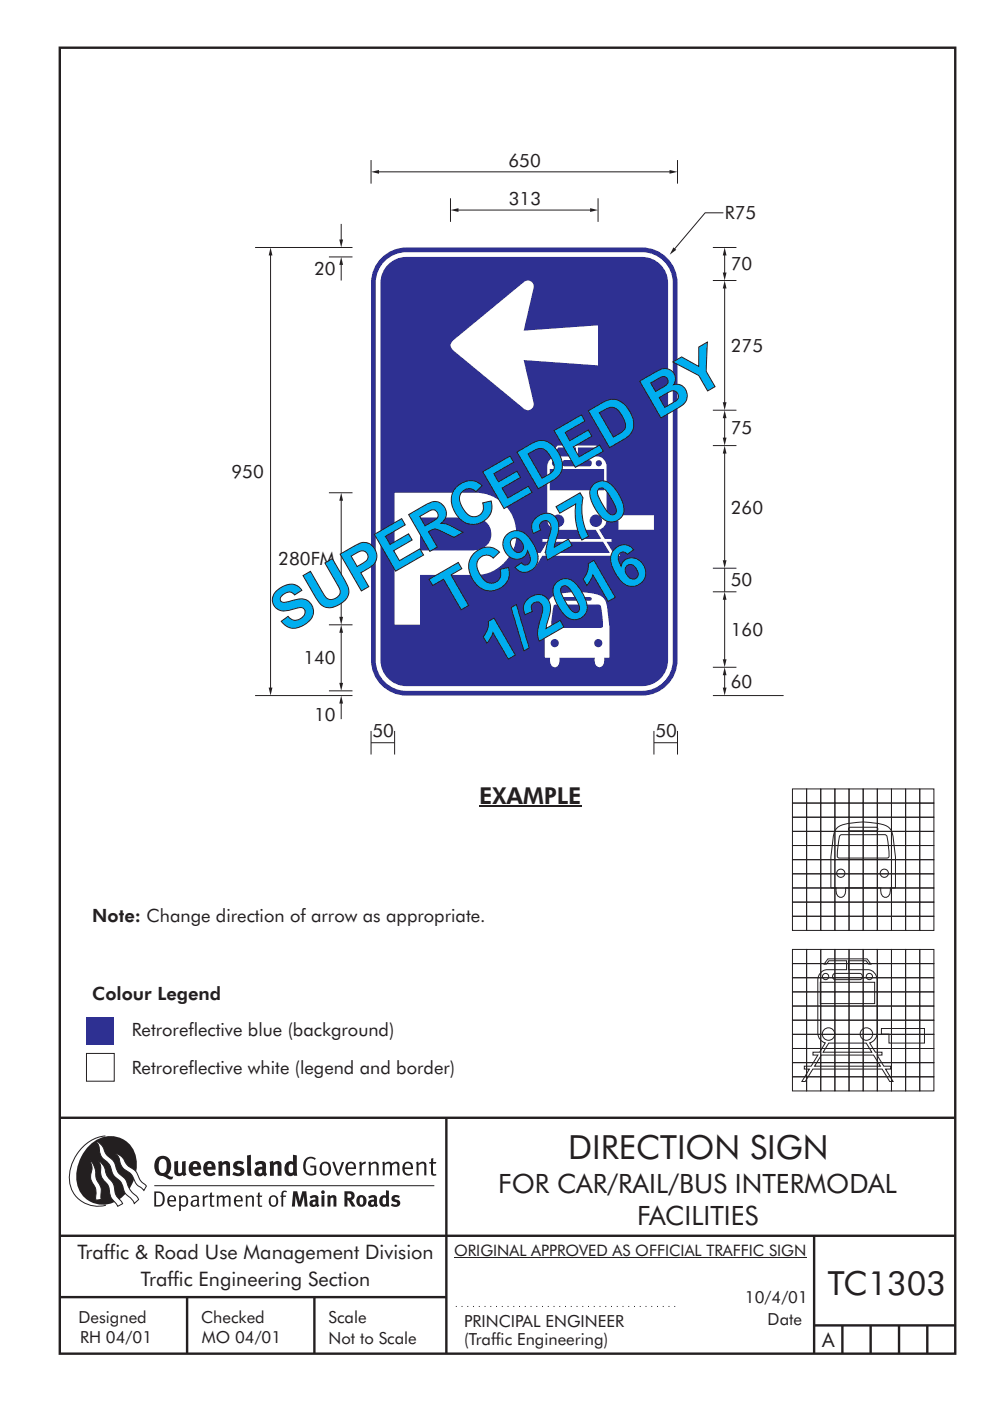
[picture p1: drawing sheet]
<svg xmlns="http://www.w3.org/2000/svg" width="210mm" height="297mm" viewBox="0 0 210 297" stroke-linecap="round" stroke-linejoin="round" font-family="sans-serif">
<path d="M18.3 215.6h5.9v5.9h-5.9z" fill="#2e3092"/>
<path d="M18.3 223.3h5.9v5.9h-5.9z" fill-rule="evenodd" fill="#fff" stroke="#231f20" stroke-width=".21"/>
<g fill="none" stroke="#231f20" stroke-width=".51">
<path d="M12.7 10.1h189.9v276.9h-189.9zM12.7 237h189.9M94.7 236.9v50.1M12.7 262h190M12.7 275h82M39.7 275v12M66.7 275v12M172.7 262v25M172.7 281h30M178.7 281v6M184.7 281v6M190.7 281v6"/>
<path d="M196.7 281v6"/>
</g>
<path d="M96.3 266.7h74.7" fill="none" stroke="#231f20" stroke-width=".21"/>
<path d="M96.7 277h47.5" fill="none" stroke="#231f20" stroke-width=".21" stroke-dasharray=".2 1" stroke-linecap="butt"/>
<path d="M101.7 171h21.7" fill="none" stroke="#231f20" stroke-width=".22"/>
<g fill="#231f20">
<path d="M64.9 245.6a1.61 1.61 0 0 1 2.1 0l-.2 .3a1.17 1.17 0 0 0-1.4-.2 1.17 1.17 0 0 0-.6 1.3 1.42 1.42 0 0 0 1.2 1.9l.7-.2v-1.2h-.8l-.1-.4h1.3v1.8a1.82 1.82 0 0 1-2.2 0 1.82 1.82 0 0 1-.6-2.1l.2-.7z" fill-rule="evenodd"/>
<path d="M68.2 246.5a1.77 1.77 0 0 0 .4 2.7 1.39 1.39 0 0 0 1.4-.5 1.39 1.39 0 0 0 .2-1.5 1.19 1.19 0 0 0-2-.7zM68.5 246.8a.83 .83 0 0 1 1 .1 .83 .83 0 0 1 .2 1 .75 .75 0 0 1-.6 1 .75 .75 0 0 1-.8-.8v-1z" fill-rule="evenodd"/>
<path d="M70.5 246.4l.4-.1 .8 2.4 .8-2.3h.5l-1.1 2.8h-.4z" fill-rule="evenodd"/>
<path d="M73.6 246.7a1.74 1.74 0 0 0 .5 2.5h.9l.5-.3-.2-.3a.89 .89 0 0 1-1.1 .2 .89 .89 0 0 1-.4-.9h1.7a1.15 1.15 0 0 0-.5-1.4 1.15 1.15 0 0 0-1.4 .2zM73.9 246.9a.67 .67 0 0 1 .9-.2 .67 .67 0 0 1 .3 .8h-1.3z" fill-rule="evenodd"/>
<path d="M76.2 246.4l.4-.1 .1 .4 .5-.4h.4l-.1 .5a.61 .61 0 0 0-.8 .6v1.8h-.4z" fill-rule="evenodd"/>
<path d="M78.1 246.4l.4-.1 .2 .4a.89 .89 0 0 1 .9-.4 .89 .89 0 0 1 .7 .7v2.2h-.4v-2.2l-.1-.2-.4-.1-.7 .4v2.1h-.5z" fill-rule="evenodd"/>
<path d="M81.1 246.4l.4-.1 .1 .4a.83 .83 0 0 1 .8-.4 .83 .83 0 0 1 .7 .5 .86 .86 0 0 1 .9-.5 .86 .86 0 0 1 .7 .7v2.2h-.4l-.1-2.3a.5 .5 0 0 0-.8 0l-.3 .2v2.1h-.4v-2.2l-.4-.3-.7 .4v2.1h-.4z" fill-rule="evenodd"/>
<path d="M85.7 246.7a1.74 1.74 0 0 0 .5 2.5h.9l.4-.3-.1-.3a.89 .89 0 0 1-1.1 .2 .89 .89 0 0 1-.5-.9h1.8a1.15 1.15 0 0 0-.5-1.4 1.15 1.15 0 0 0-1.4 .2zM86 246.9a.67 .67 0 0 1 .9-.2 .67 .67 0 0 1 .3 .8h-1.4z" fill-rule="evenodd"/>
<path d="M88.2 246.4l.5-.1 .1 .4a.89 .89 0 0 1 .9-.4 .89 .89 0 0 1 .7 .7v2.2h-.4v-2.2l-.1-.2-.3-.1-.8 .4v2.1h-.4z" fill-rule="evenodd"/>
<path d="M91.4 245.6l.5-.1v.9h.7l-.2 .3h-.6l.1 2.1 .1 .1h.5l.1 .3a.71 .71 0 0 1-1.2-.6v-1.9h-.3v-.3h.3z" fill-rule="evenodd"/>
<path d="M37 246.3l.8-.2v2a.46 .46 0 0 0 .2 .6 .46 .46 0 0 0 .6-.2v-2.2l.8-.2v2.4l.2 .5-.6 .4-.2-.3a1.03 1.03 0 0 1-1.2 .2 1.03 1.03 0 0 1-.6-1.1z" fill-rule="evenodd"/>
<path d="M40.4 246.6a1.64 1.64 0 0 0 0 2.3 1.64 1.64 0 0 0 2.3 0l-.4-.4a.78 .78 0 0 1-.9 .3 .78 .78 0 0 1-.5-.8h1.8a1.37 1.37 0 0 0-.6-1.6 1.37 1.37 0 0 0-1.7 .2zM41 246.9a.48 .48 0 0 1 .7-.1 .48 .48 0 0 1 .1 .6h-.9z" fill-rule="evenodd"/>
<path d="M43.5 246.6a1.65 1.65 0 0 0-.2 2 1.65 1.65 0 0 0 1.9 .7l.5-.4-.3-.4a.78 .78 0 0 1-.9 .3 .78 .78 0 0 1-.5-.8h1.7a1.37 1.37 0 0 0-.5-1.6 1.37 1.37 0 0 0-1.7 .2zM44.1 246.9a.48 .48 0 0 1 .6-.1 .48 .48 0 0 1 .2 .6h-.9z" fill-rule="evenodd"/>
<path d="M46.2 246.3l.8-.2 .1 .4a.95 .95 0 0 1 1-.3 .95 .95 0 0 1 .7 .8v2.3h-.8v-2.3l-.3-.2-.5 .3v2.2h-.8z" fill-rule="evenodd"/>
<path d="M49.6 246.5a1.73 1.73 0 0 1 2.1-.1l-.2 .6-.6-.2a.42 .42 0 0 0-.6 .2l.2 .3a1.23 1.23 0 0 1 1.4 1 1.47 1.47 0 0 1-2.3 .9l-.3-.2 .3-.6 .7 .3a.47 .47 0 0 0 .7-.3 .87 .87 0 0 0-1-.5l-.4-.2-.1-.4z" fill-rule="evenodd"/>
<path d="M54 246.6l.4 .6 .3-.2a.62 .62 0 0 1 .9 0v.4a1.21 1.21 0 0 0-1.3 .3 1.21 1.21 0 0 0-.2 1.3 1.19 1.19 0 0 0 1.7 .1l.5 .3 .4-.5-.3-.3v-1.4a.96 .96 0 0 0-1.3-1zM55 248l.6-.1v.7a.43 .43 0 0 1-.7 .1 .43 .43 0 0 1 .1-.7z" fill-rule="evenodd"/>
<path d="M57.1 246.3l.8-.2 .1 .4a.95 .95 0 0 1 1-.3 .95 .95 0 0 1 .7 .8v2.3h-.8v-2.3l-.3-.2-.5 .3v2.2h-.8z" fill-rule="evenodd"/>
<path d="M62.1 244.8l.1 1.5a1.29 1.29 0 0 0-1.4 .2 1.29 1.29 0 0 0-.5 1.3 1.24 1.24 0 0 0 .5 1.4 1.24 1.24 0 0 0 1.5-.1v.2h.8l-.1-4.3zM61.5 246.9l.4-.1 .3 .2v1.5l-.3 .1a.48 .48 0 0 1-.7-.4 1.52 1.52 0 0 1 .3-1.3z" fill-rule="evenodd"/>
<path d="M52.4 245l.8-.2 .2 4.5h-.8l-.1-.2z" fill-rule="evenodd"/>
</g>
<path d="M22.4 240.8a9 9 0 0 0-7.4 10.9 6.2 6.2 0 0 0 7.5 3.8M32.7 251.4h59.4" fill="none" stroke="#231f20" stroke-width=".21"/>
<path d="M19.1 242.7a5.7 5.7 0 0 1 6.5-1.4 5.7 5.7 0 0 1 3.4 5.7 8.6 8.6 0 0 1-6.2 8.3 5.7 5.7 0 0 1-6.6-7 9.9 9.9 0 0 1 2.9-5.6z" fill-rule="evenodd" fill="#231f20"/>
<path d="M24.4 244.5a3.1 3.1 0 0 1 2.3 2.2l.8 .7a3.2 3.2 0 0 1 2 2.4l.4 .6 1.2 1.1-.6 .9-.2-.3a3.5 3.5 0 0 1-1.9-2.1 3.8 3.8 0 0 0-2.1-2.1 3.5 3.5 0 0 1-1-2.3zM20.4 241.9a3.4 3.4 0 0 1 1.9 2.5l.7 .8a3.3 3.3 0 0 1 1.7 2.6 4.4 4.4 0 0 0 1.7 2l.3 .3a6.1 6.1 0 0 0 2.4 3.7l.3 .5-.9 .9a6.1 6.1 0 0 0-2-2.2l-.3-.8a3.6 3.6 0 0 0-1.9-2.8l-.6-1a3.6 3.6 0 0 0-1.9-2.8 3.7 3.7 0 0 1-.8-2.4zM21 246.1a3.4 3.4 0 0 1 1.5 2.7l.6 1a3.8 3.8 0 0 1 1.3 3.1l.4 .7 1.2 1.6-1 .6-.5-.8a3.2 3.2 0 0 1-1.3-2.8 4.3 4.3 0 0 0-1.4-2.2 4.7 4.7 0 0 1-.5-2.9zM19.2 246.1a5.1 5.1 0 0 1 1.2 3.7l.3 .7a3.1 3.1 0 0 1 .7 3l.1 .8-1.2 .2v-.8a3.5 3.5 0 0 0-.9-3.2 3.6 3.6 0 0 1 .1-2.6z" fill-rule="evenodd" fill="#fff" stroke="#231f20" stroke-width=".21"/>
<g fill="#231f20">
<path d="M33.3 245.5a2.51 2.51 0 0 0 .5 3.7l.7 .1a2.79 2.79 0 0 0 2 .7l.3-.5h-.6l-.7-.4a2.56 2.56 0 0 0 0-3.8 1.83 1.83 0 0 0-2.2 .2zM34 245.9a.87 .87 0 0 1 1 0 .87 .87 0 0 1 .4 .9v.4a1.17 1.17 0 0 1-.9 1.5l-.3-.1a2.38 2.38 0 0 1-.2-2.7z" fill-rule="evenodd"/>
<path d="M33.1 252.9v2.6a1.12 1.12 0 0 0 1.2-.3 1.12 1.12 0 0 0 .2-1.2l-.1-.5-.3-.4zM32.7 252.6h1.1a1.67 1.67 0 0 1 1.1 1.7 1.67 1.67 0 0 1-1.2 1.5h-1zM36 253.9l-.1 .5h1.1a.55 .55 0 0 0-.3-.6 .55 .55 0 0 0-.7 .1zM35.8 253.7a.95 .95 0 0 1 1.1-.1 .95 .95 0 0 1 .4 1.1h-1.4a.72 .72 0 0 0 .4 .8 .72 .72 0 0 0 .9-.2l.1 .3a1.15 1.15 0 0 1-1.5 0 1.15 1.15 0 0 1-.3-1.5zM38.4 254.1v1.2a.7 .7 0 0 0 .9 .1 .7 .7 0 0 0 .2-.9 .61 .61 0 0 0-.4-.7 .61 .61 0 0 0-.7 .3zM38 253.5l.3-.1v.4a.95 .95 0 0 1 1.3-.2 .95 .95 0 0 1 .3 1.2 .92 .92 0 0 1-.5 1 .92 .92 0 0 1-1-.2v1.1l-.4 .1zM40.9 254.8a.5 .5 0 0 0 .2 .8 .5 .5 0 0 0 .7-.4v-.6zM40.5 253.7a1 1 0 0 1 1.7 .3v1.4l.2 .2-.2 .3-.4-.3a.78 .78 0 0 1-1.3-.1 .78 .78 0 0 1 .8-1.1h.5a.58 .58 0 0 0-.3-.7 .58 .58 0 0 0-.7 .3zM42.9 253.5l.4-.1 .1 .4 .3-.3 .5-.1-.2 .4a.52 .52 0 0 0-.6 .6v1.4h-.4zM44.6 252.9l.4-.1-.1 .7h.6l-.1 .3h-.5v1.5a.35 .35 0 0 0 .5 .3l.1 .2a.57 .57 0 0 1-.6 .1 .57 .57 0 0 1-.3-.5v-1.6h-.3v-.3h.3zM45.9 253.5l.4-.1 .1 .4 .2-.2a.64 .64 0 0 1 1 .2 .7 .7 0 0 1 .7-.4 .7 .7 0 0 1 .6 .7v1.7h-.4v-1.7l-.3-.3-.6 .3v1.7h-.3v-1.6a.38 .38 0 0 0-.3-.5 .38 .38 0 0 0-.5 .2l-.1 .2v1.7h-.4zM50.2 253.9l-.2 .5h1.1a.55 .55 0 0 0-.2-.6 .55 .55 0 0 0-.7 .1zM49.9 253.7a.95 .95 0 0 1 1.2-.1 .95 .95 0 0 1 .4 1.1h-1.5a.72 .72 0 0 0 .4 .8 .72 .72 0 0 0 .9-.2l.1 .3a1.15 1.15 0 0 1-1.5 0 1.15 1.15 0 0 1-.2-1.5zM52.1 253.5l.3-.1 .1 .4a.72 .72 0 0 1 .8-.4 .72 .72 0 0 1 .6 .6v1.8h-.4v-1.6a.45 .45 0 0 0-.3-.5 .45 .45 0 0 0-.6 .3l-.1 .1v1.7h-.4zM54.7 252.9l.4-.1v.7h.5l-.1 .3h-.4v1.5a.35 .35 0 0 0 .5 .3v.2a.57 .57 0 0 1-.6 .1 .57 .57 0 0 1-.3-.5v-1.6h-.3v-.3h.3zM57.6 253.9l-.2 .7a.65 .65 0 0 0 .2 .8 .65 .65 0 0 0 .9-.2l.1-.1a.93 .93 0 0 0-.8-1.4zM57.3 253.7a1.12 1.12 0 0 1 1.4 .1 1.12 1.12 0 0 1 .2 1.4 1.01 1.01 0 0 1-1.2 .6 1.01 1.01 0 0 1-.7-1.2zM59.9 252.6l.5-.2 .5 .2-.2 .2-.3-.1-.3 .2v.6h.6l-.1 .3h-.5v2h-.4v-2h-.2v-.3h.2zM62.2 252.6l-.3 3.2h.6l.2-2.3 .6 2.3h.5l.7-2.3 .1 2.3h.7l-.3-3.2h-.9l-.5 2.1-.6-2.1zM65.7 253.7l.2 .5a.51 .51 0 0 1 .6-.4 .51 .51 0 0 1 .4 .4v.1a.88 .88 0 0 0-1.1 .4 .88 .88 0 0 0 .2 1.1 .9 .9 0 0 0 1.1-.2l.3 .3 .3-.3-.2-.3v-1.1a.87 .87 0 0 0-.5-.8 .87 .87 0 0 0-.9 .1zM66.4 254.8h.5v.5l-.2 .1h-.2l-.2-.1zM68.2 253.5v2.3h.6v-2.4zM68.1 252.8a.4 .4 0 0 0 .8 0 .4 .4 0 0 0-.8 0zM69.4 253.5l.1 2.3h.6v-1.7a.33 .33 0 0 1 .4-.2 .33 .33 0 0 1 .2 .4v1.5h.7v-1.7a.75 .75 0 0 0-.6-.7 .75 .75 0 0 0-.8 .3l-.1-.3zM73.1 252.6v3.2h.6v-1.3l.3 .2 .6 1.1h.8l-.9-1.4a.94 .94 0 0 0 .7-1 .94 .94 0 0 0-.9-.8zM73.7 253.1a.51 .51 0 0 1 .7 .1 .51 .51 0 0 1-.2 .7l-.5 .1zM75.9 253.7a1.19 1.19 0 0 0-.1 1.7 1.19 1.19 0 0 0 1.7 0 1.19 1.19 0 0 0 0-1.6 1.19 1.19 0 0 0-1.6-.1zM76.5 253.9l.2-.1a.99 .99 0 0 1 0 1.6 1.06 1.06 0 0 1-.2-1.5zM78.1 253.7l.3 .5a.51 .51 0 0 1 .5-.4 .51 .51 0 0 1 .4 .4v.1a.88 .88 0 0 0-1.1 .4 .88 .88 0 0 0 .2 1.1 .9 .9 0 0 0 1.1-.2l.3 .3 .4-.3-.2-.3v-1.1a.87 .87 0 0 0-.5-.8 .87 .87 0 0 0-1 .1zM78.8 254.8h.5v.5l-.1 .1h-.3l-.2-.1zM81.9 252.4v1.1a1.2 1.2 0 0 0-1.4 .6 1.2 1.2 0 0 0 .2 1.4l.5 .4 .8-.2v.1h.6l-.1-3.3zM81.4 253.9l.5 .2-.1 1.1a.46 .46 0 0 1-.6 0 .46 .46 0 0 1-.1-.5zM83.3 253.6a.79 .79 0 0 0-.2 .9 .79 .79 0 0 0 .9 .4 .33 .33 0 0 1 .1 .5 .33 .33 0 0 1-.5 0l-.5-.2-.2 .4a1.15 1.15 0 0 0 1.2 .3 1.15 1.15 0 0 0 .8-1 1.49 1.49 0 0 0-1.2-.8 .4 .4 0 0 1 .3-.3 .4 .4 0 0 1 .4 .1l.2 .1 .2-.4a1.47 1.47 0 0 0-1.5 0z" fill-rule="evenodd"/>
</g>
<path d="M153.7 143v2.9" fill="none" stroke="#231f20" stroke-width=".21"/>
<g fill="#231f20">
<path d="M153.7 141.5l.4 1.7h-.8z"/>
<path d="M153.3 145.8h.8l-.4 1.7z"/>
</g>
<path d="M153.7 54v3.9" fill="none" stroke="#231f20" stroke-width=".21"/>
<g fill="#231f20">
<path d="M153.7 52.5l.4 1.7h-.8z"/>
<path d="M153.3 57.8h.8l-.4 1.7z"/>
</g>
<path d="M80.2 36.4h62" fill="none" stroke="#231f20" stroke-width=".21"/>
<g fill="#231f20">
<path d="M78.7 36.4l1.7-.4v.8z"/>
<path d="M142 36l1.7 .4-1.7 .4z"/>
</g>
<path d="M97.1 44.5h28.2" fill="none" stroke="#231f20" stroke-width=".21"/>
<g fill="#231f20">
<path d="M95.6 44.5l1.6-.4v.8z"/>
<path d="M125.2 44.1l1.7 .4-1.7 .4z"/>
</g>
<path d="M153.7 127v12.9" fill="none" stroke="#231f20" stroke-width=".21"/>
<g fill="#231f20">
<path d="M153.7 125.5l.4 1.7h-.8z"/>
<path d="M153.3 139.8h.8l-.4 1.7z"/>
</g>
<path d="M153.7 96v22.9" fill="none" stroke="#231f20" stroke-width=".21"/>
<g fill="#231f20">
<path d="M153.7 94.5l.4 1.7h-.8z"/>
<path d="M153.3 118.8h.8l-.4 1.7z"/>
</g>
<path d="M78.7 33.9v5M143.7 33.9v5M95.6 42v5M126.8 42v5M151.2 59.5h5M153.4 45.1h-3.8l-6.6 7.7M151.2 94.5h5M151.2 125.5h5M153.7 120.5v5M151.2 141.5h5M151.2 147.5h15" fill="none" stroke="#231f20" stroke-width=".21"/>
<path d="M142.8 52.5l.6 .5-1.4 1z" fill="#231f20"/>
<path d="M81.9 55.1a6.5 6.5 0 0 1 4.3-1.6h50a6.5 6.5 0 0 1 6.5 6.5v80a6.5 6.5 0 0 1-6.5 6.5h-50a6.5 6.5 0 0 1-6.5-6.5v-80a6.5 6.5 0 0 1 2.2-4.9zM82.3 56.1a5.5 5.5 0 0 1 3.9-1.6h50a5.5 5.5 0 0 1 5.5 5.5v80a5.5 5.5 0 0 1-5.5 5.5h-50a5.5 5.5 0 0 1-5.5-5.5v-80a5.5 5.5 0 0 1 1.6-3.9zM81.3 54.3a7.5 7.5 0 0 1 4.9-1.8h50a7.5 7.5 0 0 1 7.5 7.5v80a7.5 7.5 0 0 1-7.5 7.5h-50a7.5 7.5 0 0 1-7.5-7.5v-80a7.5 7.5 0 0 1 2.6-5.7z" fill-rule="evenodd" fill="#2e3092"/>
<g fill="#fff">
<path d="M96.1 72.2l15-12.4a1.25 1.25 0 0 1 1.5-.2 1.25 1.25 0 0 1 .6 1.4l-2.1 9.1 15.8-1.1v8.5l-15.8-1.2 2.1 9.1a1.25 1.25 0 0 1-.6 1.4 1.25 1.25 0 0 1-1.5-.2l-15-12.4a1.25 1.25 0 0 1 0-2z" fill-rule="evenodd"/>
<path d="M129.6 109.2v1.2h1.6v1.9h7.5v-3.1zM118.2 94.5l-.8 1.1h.5l.5-.7h3.8v1.9h-3a3 3 0 0 0-2.5 .6l-.6 1v.5v11.3a2.2 2.2 0 0 0 1.6 2.1l-1.2 2h-1.4v.6h1l-1.4 2.3h-1.5v.6h1.1l-1.6 2.7h.7l1.6-2.7h14.7l1.6 2.7h.7l-1.6-2.7h1.1v-.6h-1.4l-1.5-2.3h1.1v-.6h-1.4l-1.2-2a2.2 2.2 0 0 0 1.6-2.1v-11.3a2.17 2.17 0 0 0-2.6-2.1h-3.5v-1.9h3.7l.5 .7h.5l-.8-1.1zM118.4 112.3l-1.2 2h10.3l-1.2-2zM116.8 114.9l-1.4 2.3h13.9l-1.4-2.3zM116.6 99.4h11.5v4.6h-11.5zM126.3 98.2a.7 .7 0 0 1 1.4 0 .7 .7 0 0 1-1.4 0zM117.1 98.2a.66 .66 0 0 0 1.3 0 .66 .66 0 0 0-1.3 0zM117 110.4a1.35 1.35 0 0 0 2.7 0 1.35 1.35 0 0 0-2.7 0zM125.1 110.4a1.32 1.32 0 0 1 2.6 0 1.32 1.32 0 0 1-2.6 0zM119.4 97.7l.3-.1h5.3a.68 .68 0 0 1 .5 .6 .68 .68 0 0 1-.5 .7h-5.3a.69 .69 0 0 1-.3-1.2z" fill-rule="evenodd"/>
<path d="M117 126.6a3.6 3.6 0 0 0-1 2.6l-.4 3.7v6.5l1.1 .1a1.42 1.42 0 0 0 1.2 1.9 1.57 1.57 0 0 0 .7-1.9h7.6a1.4 1.4 0 0 0 1.1 1.9 1.6 1.6 0 0 0 .8-1.9l1.2-.1v-2.5a32.7 32.7 0 0 0-.8-9.3 2.59 2.59 0 0 0-2.1-1.6 15.7 15.7 0 0 0-8.8 .2zM126 136.4a.9 .9 0 0 1 1.8 0 .9 .9 0 0 1-1.8 0zM116.8 136.4a.87 .87 0 0 1 1.7 0 .87 .87 0 0 1-1.7 0zM117.5 128.4l.3-.2h9.4l.3 .4 .2 1.2 .1 3.1-.3 .2h-10.4l-.2-.4 .1-1.2zM119.5 126.6h5.7a.39 .39 0 0 1 .3 .4 .39 .39 0 0 1-.3 .4h-5.6a.39 .39 0 0 1-.3-.3 .39 .39 0 0 1 .2-.5z" fill-rule="evenodd"/>
</g>
<path d="M151.2 52.5h5M153.7 61v24.4M151.2 120.5h5" fill="none" stroke="#231f20" stroke-width=".21"/>
<g fill="#231f20">
<path d="M153.7 59.5l.4 1.7h-.8z"/>
<path d="M153.3 85.3h.8l-.4 1.7z"/>
</g>
<path d="M151.2 87h5M153.7 88.5v4.4" fill="none" stroke="#231f20" stroke-width=".21"/>
<g fill="#231f20">
<path d="M153.7 87l.4 1.7h-.8z"/>
<path d="M153.3 92.8h.8l-.4 1.7z"/>
</g>
<path d="M57.4 54v91.9" fill="none" stroke="#231f20" stroke-width=".21"/>
<g fill="#231f20">
<path d="M57.4 52.5l.4 1.7h-.8z"/>
<path d="M57 145.8h.8l-.4 1.7z"/>
</g>
<path d="M72.4 47.5v3.4" fill="none" stroke="#231f20" stroke-width=".21"/>
<path d="M72 50.8h.8l-.4 1.7z" fill="#231f20"/>
<path d="M72.4 149v3.5" fill="none" stroke="#231f20" stroke-width=".21"/>
<path d="M72.4 147.5l.4 1.7h-.8z" fill="#231f20"/>
<path d="M72.4 56v3.5" fill="none" stroke="#231f20" stroke-width=".21"/>
<path d="M72.4 54.5l.4 1.7h-.8z" fill="#231f20"/>
<path d="M72.4 134v10.9" fill="none" stroke="#231f20" stroke-width=".21"/>
<g fill="#231f20">
<path d="M72.4 132.5l.4 1.7h-.8z"/>
<path d="M72 144.8h.8l-.4 1.7z"/>
</g>
<path d="M72.4 106v24.9" fill="none" stroke="#231f20" stroke-width=".21"/>
<g fill="#231f20">
<path d="M72.4 104.5l.4 1.7h-.8z"/>
<path d="M72 130.8h.8l-.4 1.7z"/>
</g>
<path d="M54.1 52.5h20.7M69.8 54.5h5M69.8 104.5h5M69.8 132.5h5M54.1 147.5h20.7M69.8 146.5h5M78.7 157.5h5M78.7 155v5M83.7 155v5M138.7 157.5h5M138.7 155v5M143.7 155v5" fill="none" stroke="#231f20" stroke-width=".21"/>
<path d="M187 218.1v1.2h1.6v1.9h7.5v-3.1zM175.6 203.3l-.8 1.1h.5l.5-.7h3.8v1.9h-3a3 3 0 0 0-2.6 .7l-.5 .9v.5v11.3a2.2 2.2 0 0 0 1.5 2.1l-1.2 2h-1.4v.6h1.1l-1.5 2.4h-1.4v.6h1.1l-1.6 2.6h.7l1.6-2.6h14.7l1.6 2.6h.7l-1.6-2.6h1.1v-.6h-1.4l-1.5-2.4h1.1v-.6h-1.4l-1.2-2a2.2 2.2 0 0 0 1.5-2.1v-11.3a2.17 2.17 0 0 0-2.5-2.1h-3.5v-1.9h3.7l.5 .7h.5l-.8-1.1zM175.8 221.2l-1.2 1.9h10.3l-1.2-1.9zM174.2 223.7l-1.4 2.4h13.9l-1.4-2.4zM174 208.3h11.5v4.5h-11.5zM183.7 207a.7 .7 0 0 1 1.4 0 .7 .7 0 0 1-1.4 0zM174.5 207a.66 .66 0 0 0 1.3 0 .66 .66 0 0 0-1.3 0zM174.4 219.2a1.35 1.35 0 0 0 2.7 0 1.35 1.35 0 0 0-2.7 0zM182.4 219.2a1.35 1.35 0 0 1 2.7 0 1.35 1.35 0 0 1-2.7 0zM176.7 206.6l.4-.2h5.3a.68 .68 0 0 1 .5 .6 .68 .68 0 0 1-.5 .7h-5.3a.69 .69 0 0 1-.4-1.1z" fill-rule="evenodd" fill="#fff" stroke="#231f20" stroke-width=".21"/>
<g fill="none" stroke="#231f20" stroke-width=".21">
<path d="M168.1 201.3h3v3h-3zM168.1 204.3h3v3h-3zM168.1 207.3h3v3h-3zM168.1 210.3h3v3h-3zM168.1 213.3h3v3h-3zM168.1 216.3h3v3h-3zM168.1 219.3h3v3h-3zM171.1 201.3h3v3h-3zM171.1 204.3h3v3h-3zM171.1 207.3h3v3h-3zM171.1 210.3h3v3h-3zM171.1 213.3h3v3h-3z"/>
<path d="M171.1 216.3h3v3h-3zM171.1 219.3h3v3h-3zM174.1 201.3h3v3h-3zM174.1 204.3h3v3h-3zM174.1 207.3h3v3h-3zM174.1 210.3h3v3h-3zM174.1 213.3h3v3h-3zM174.1 216.3h3v3h-3zM174.1 219.3h3v3h-3zM177.1 201.3h3v3h-3zM177.1 204.3h3v3h-3zM177.1 207.3h3v3h-3z"/>
<path d="M177.1 210.3h3v3h-3zM177.1 213.3h3v3h-3zM177.1 216.3h3v3h-3zM177.1 219.3h3v3h-3zM180.1 201.3h3v3h-3zM180.1 204.3h3v3h-3zM180.1 207.3h3v3h-3zM180.1 210.3h3v3h-3zM180.1 213.3h3v3h-3zM180.1 216.3h3v3h-3zM180.1 219.3h3v3h-3zM183.1 201.3h3v3h-3z"/>
<path d="M183.1 204.3h3v3h-3zM183.1 207.3h3v3h-3zM183.1 210.3h3v3h-3zM183.1 213.3h3v3h-3zM183.1 216.3h3v3h-3zM183.1 219.3h3v3h-3zM186.1 201.3h3v3h-3zM186.1 204.3h3v3h-3zM186.1 207.3h3v3h-3zM186.1 210.3h3v3h-3zM186.1 213.3h3v3h-3zM186.1 216.3h3v3h-3z"/>
<path d="M186.1 219.3h3v3h-3zM189.1 201.3h3v3h-3zM189.1 204.3h3v3h-3zM189.1 207.3h3v3h-3zM189.1 210.3h3v3h-3zM189.1 213.3h3v3h-3zM189.1 216.3h3v3h-3zM189.1 219.3h3v3h-3zM192.1 201.3h3v3h-3zM192.1 204.3h3v3h-3zM192.1 207.3h3v3h-3zM192.1 210.3h3v3h-3z"/>
<path d="M192.1 213.3h3v3h-3zM192.1 216.3h3v3h-3zM192.1 219.3h3v3h-3zM195.1 201.3h3v3h-3zM195.1 204.3h3v3h-3zM195.1 207.3h3v3h-3zM195.1 210.3h3v3h-3zM195.1 213.3h3v3h-3zM195.1 216.3h3v3h-3zM195.1 219.3h3v3h-3zM168.1 222.3h3v3h-3zM168.1 225.3h3v3h-3z"/>
<path d="M168.1 228.3h3v3h-3zM171.1 222.3h3v3h-3zM171.1 225.3h3v3h-3zM171.1 228.3h3v3h-3zM174.1 222.3h3v3h-3zM174.1 225.3h3v3h-3zM174.1 228.3h3v3h-3zM177.1 222.3h3v3h-3zM177.1 225.3h3v3h-3zM177.1 228.3h3v3h-3zM180.1 222.3h3v3h-3zM180.1 225.3h3v3h-3z"/>
<path d="M180.1 228.3h3v3h-3zM183.1 222.3h3v3h-3zM183.1 225.3h3v3h-3zM183.1 228.3h3v3h-3zM186.1 222.3h3v3h-3zM186.1 225.3h3v3h-3zM186.1 228.3h3v3h-3zM189.1 222.3h3v3h-3zM189.1 225.3h3v3h-3zM189.1 228.3h3v3h-3zM192.1 222.3h3v3h-3zM192.1 225.3h3v3h-3z"/>
<path d="M192.1 228.3h3v3h-3zM195.1 222.3h3v3h-3zM195.1 225.3h3v3h-3zM195.1 228.3h3v3h-3z"/>
</g>
<path d="M177.7 175.4a3.6 3.6 0 0 0-1 2.6l-.5 3.7v6.5l1.2 .1a1.42 1.42 0 0 0 1.1 1.9 1.57 1.57 0 0 0 .8-1.9h7.5a1.4 1.4 0 0 0 1.2 1.9 1.6 1.6 0 0 0 .8-1.9l1.1-.1v-2.5a32.7 32.7 0 0 0-.7-9.3 2.59 2.59 0 0 0-2.1-1.6 15.7 15.7 0 0 0-8.8 .2zM186.7 185.1a.87 .87 0 0 1 1.7 0 .87 .87 0 0 1-1.7 0zM177.5 185.1a.87 .87 0 0 1 1.7 0 .87 .87 0 0 1-1.7 0zM178.1 177.2l.4-.2h9.4l.2 .4 .2 1.1 .2 3.2-.3 .2h-10.4l-.2-.4v-1.2zM180.1 175.4h5.8a.39 .39 0 0 1 .3 .4 .39 .39 0 0 1-.3 .4h-5.6a.39 .39 0 0 1-.3-.3 .39 .39 0 0 1 .1-.5z" fill-rule="evenodd" fill="#fff" stroke="#231f20" stroke-width=".21"/>
<g fill="none" stroke="#231f20" stroke-width=".21">
<path d="M168.1 167.3h3v3h-3zM168.1 170.3h3v3h-3zM168.1 173.3h3v3h-3zM168.1 176.3h3v3h-3zM168.1 179.3h3v3h-3zM171.1 167.3h3v3h-3zM171.1 170.3h3v3h-3zM171.1 173.3h3v3h-3zM171.1 176.3h3v3h-3zM171.1 179.3h3v3h-3zM174.1 167.3h3v3h-3zM174.1 170.3h3v3h-3z"/>
<path d="M174.1 173.3h3v3h-3zM174.1 176.3h3v3h-3zM174.1 179.3h3v3h-3zM177.1 167.3h3v3h-3zM177.1 170.3h3v3h-3zM177.1 173.3h3v3h-3zM177.1 176.3h3v3h-3zM177.1 179.3h3v3h-3zM180.1 167.3h3v3h-3zM180.1 170.3h3v3h-3zM180.1 173.3h3v3h-3zM180.1 176.3h3v3h-3z"/>
<path d="M180.1 179.3h3v3h-3zM183.1 167.3h3v3h-3zM183.1 170.3h3v3h-3zM183.1 173.3h3v3h-3zM183.1 176.3h3v3h-3zM183.1 179.3h3v3h-3zM186.1 167.3h3v3h-3zM186.1 170.3h3v3h-3zM186.1 173.3h3v3h-3zM186.1 176.3h3v3h-3zM186.1 179.3h3v3h-3zM189.1 167.3h3v3h-3z"/>
<path d="M189.1 170.3h3v3h-3zM189.1 173.3h3v3h-3zM189.1 176.3h3v3h-3zM189.1 179.3h3v3h-3zM192.1 167.3h3v3h-3zM192.1 170.3h3v3h-3zM192.1 173.3h3v3h-3zM192.1 176.3h3v3h-3zM192.1 179.3h3v3h-3zM195.1 167.3h3v3h-3zM195.1 170.3h3v3h-3zM195.1 173.3h3v3h-3z"/>
<path d="M195.1 176.3h3v3h-3zM195.1 179.3h3v3h-3zM168.1 182.3h3v3h-3zM168.1 185.3h3v3h-3zM168.1 188.3h3v3h-3zM168.1 191.3h3v3h-3zM168.1 194.3h3v3h-3zM171.1 182.3h3v3h-3zM171.1 185.3h3v3h-3zM171.1 188.3h3v3h-3zM171.1 191.3h3v3h-3zM171.1 194.3h3v3h-3z"/>
<path d="M174.1 182.3h3v3h-3zM174.1 185.3h3v3h-3zM174.1 188.3h3v3h-3zM174.1 191.3h3v3h-3zM174.1 194.3h3v3h-3zM177.1 182.3h3v3h-3zM177.1 185.3h3v3h-3zM177.1 188.3h3v3h-3zM177.1 191.3h3v3h-3zM177.1 194.3h3v3h-3zM180.1 182.3h3v3h-3zM180.1 185.3h3v3h-3z"/>
<path d="M180.1 188.3h3v3h-3zM180.1 191.3h3v3h-3zM180.1 194.3h3v3h-3zM183.1 182.3h3v3h-3zM183.1 185.3h3v3h-3zM183.1 188.3h3v3h-3zM183.1 191.3h3v3h-3zM183.1 194.3h3v3h-3zM186.1 182.3h3v3h-3zM186.1 185.3h3v3h-3zM186.1 188.3h3v3h-3zM186.1 191.3h3v3h-3z"/>
<path d="M186.1 194.3h3v3h-3zM189.1 182.3h3v3h-3zM189.1 185.3h3v3h-3zM189.1 188.3h3v3h-3zM189.1 191.3h3v3h-3zM189.1 194.3h3v3h-3zM192.1 182.3h3v3h-3zM192.1 185.3h3v3h-3zM192.1 188.3h3v3h-3zM192.1 191.3h3v3h-3zM192.1 194.3h3v3h-3zM195.1 182.3h3v3h-3z"/>
<path d="M195.1 185.3h3v3h-3zM195.1 188.3h3v3h-3zM195.1 191.3h3v3h-3zM195.1 194.3h3v3h-3z"/>
</g>
<text font-size="28" fill="#fff" x="83.7" y="132.5">P</text>
<g font-size="12.6" fill="#00aeef">
<text x="95.3" y="130.8" transform="rotate(-30 95.3 130.8)">TC9270</text>
<text x="60.7" y="134.5" transform="rotate(-30 60.7 134.5)">SUPERCEDED BY</text>
<text x="105" y="141.4" transform="rotate(-30 105 141.4)">1/2016</text>
</g>
<g font-size="7.1" fill="#231f20">
<text x="120.5" y="245.7">DIRECTION SIGN</text>
<text x="175.6" y="274.5">TC1303</text>
</g>
<g font-size="5.6" fill="#231f20">
<text x="105.7" y="252.9">FOR CAR/RAIL/BUS INTERMODAL</text>
<text x="135.1" y="259.6">FACILITIES</text>
</g>
<text font-size="4.9" fill="#231f20" x="101.7" y="170.4">EXAMPLE</text>
<g font-size="4.2" fill="#231f20">
<text x="16.4" y="267">Traffic &amp; Road Use Management Division</text>
<text x="29.9" y="272.6">Traffic Engineering Section</text>
<text x="174.4" y="285.6">A</text>
</g>
<g font-size="3.9" fill="#231f20">
<text x="107.9" y="35.3">650</text>
<text x="107.9" y="43.4">313</text>
<text x="153.8" y="46.5">R75</text>
<text x="66.6" y="58.3">20</text>
<text x="155" y="57.3">70</text>
<text x="155" y="74.6">275</text>
<text x="155" y="92">75</text>
<text x="49.1" y="101.3">950</text>
<text x="155" y="108.9">260</text>
<text x="59" y="119.9">280FM</text>
<text x="155" y="124.3">50</text>
<text x="155" y="134.9">160</text>
<text x="64.3" y="140.8">140</text>
<text x="155" y="145.9">60</text>
<text x="66.6" y="152.8">10</text>
<text x="79" y="156.4">50</text>
<text x="139" y="156.4">50</text>
<text x="19.6" y="195.5">Note: Change direction of arrow as appropriate.</text>
<text x="19.6" y="212">Colour Legend</text>
<text x="28" y="219.6">Retroreflective blue (background)</text>
<text x="28" y="227.8">Retroreflective white (legend and border)</text>
</g>
<g font-size="3.5" fill="#231f20">
<text x="16.7" y="280.5">Designed</text>
<text x="42.7" y="280.5">Checked</text>
<text x="69.7" y="280.5">Scale</text>
<text x="98.5" y="281.4">PRINCIPAL ENGINEER</text>
<text x="158" y="276.3">10/4/01</text>
<text x="162.8" y="281">Date</text>
<text x="17" y="284.8">RH 04/01</text>
<text x="42.8" y="284.8">MO 04/01</text>
<text x="69.7" y="285">Not to Scale</text>
<text x="98.5" y="285.1">(Traffic Engineering)</text>
</g>
<text font-size="3.4" fill="#231f20" x="96.3" y="266.3">ORIGINAL APPROVED AS OFFICIAL TRAFFIC SIGN</text>
</svg>
